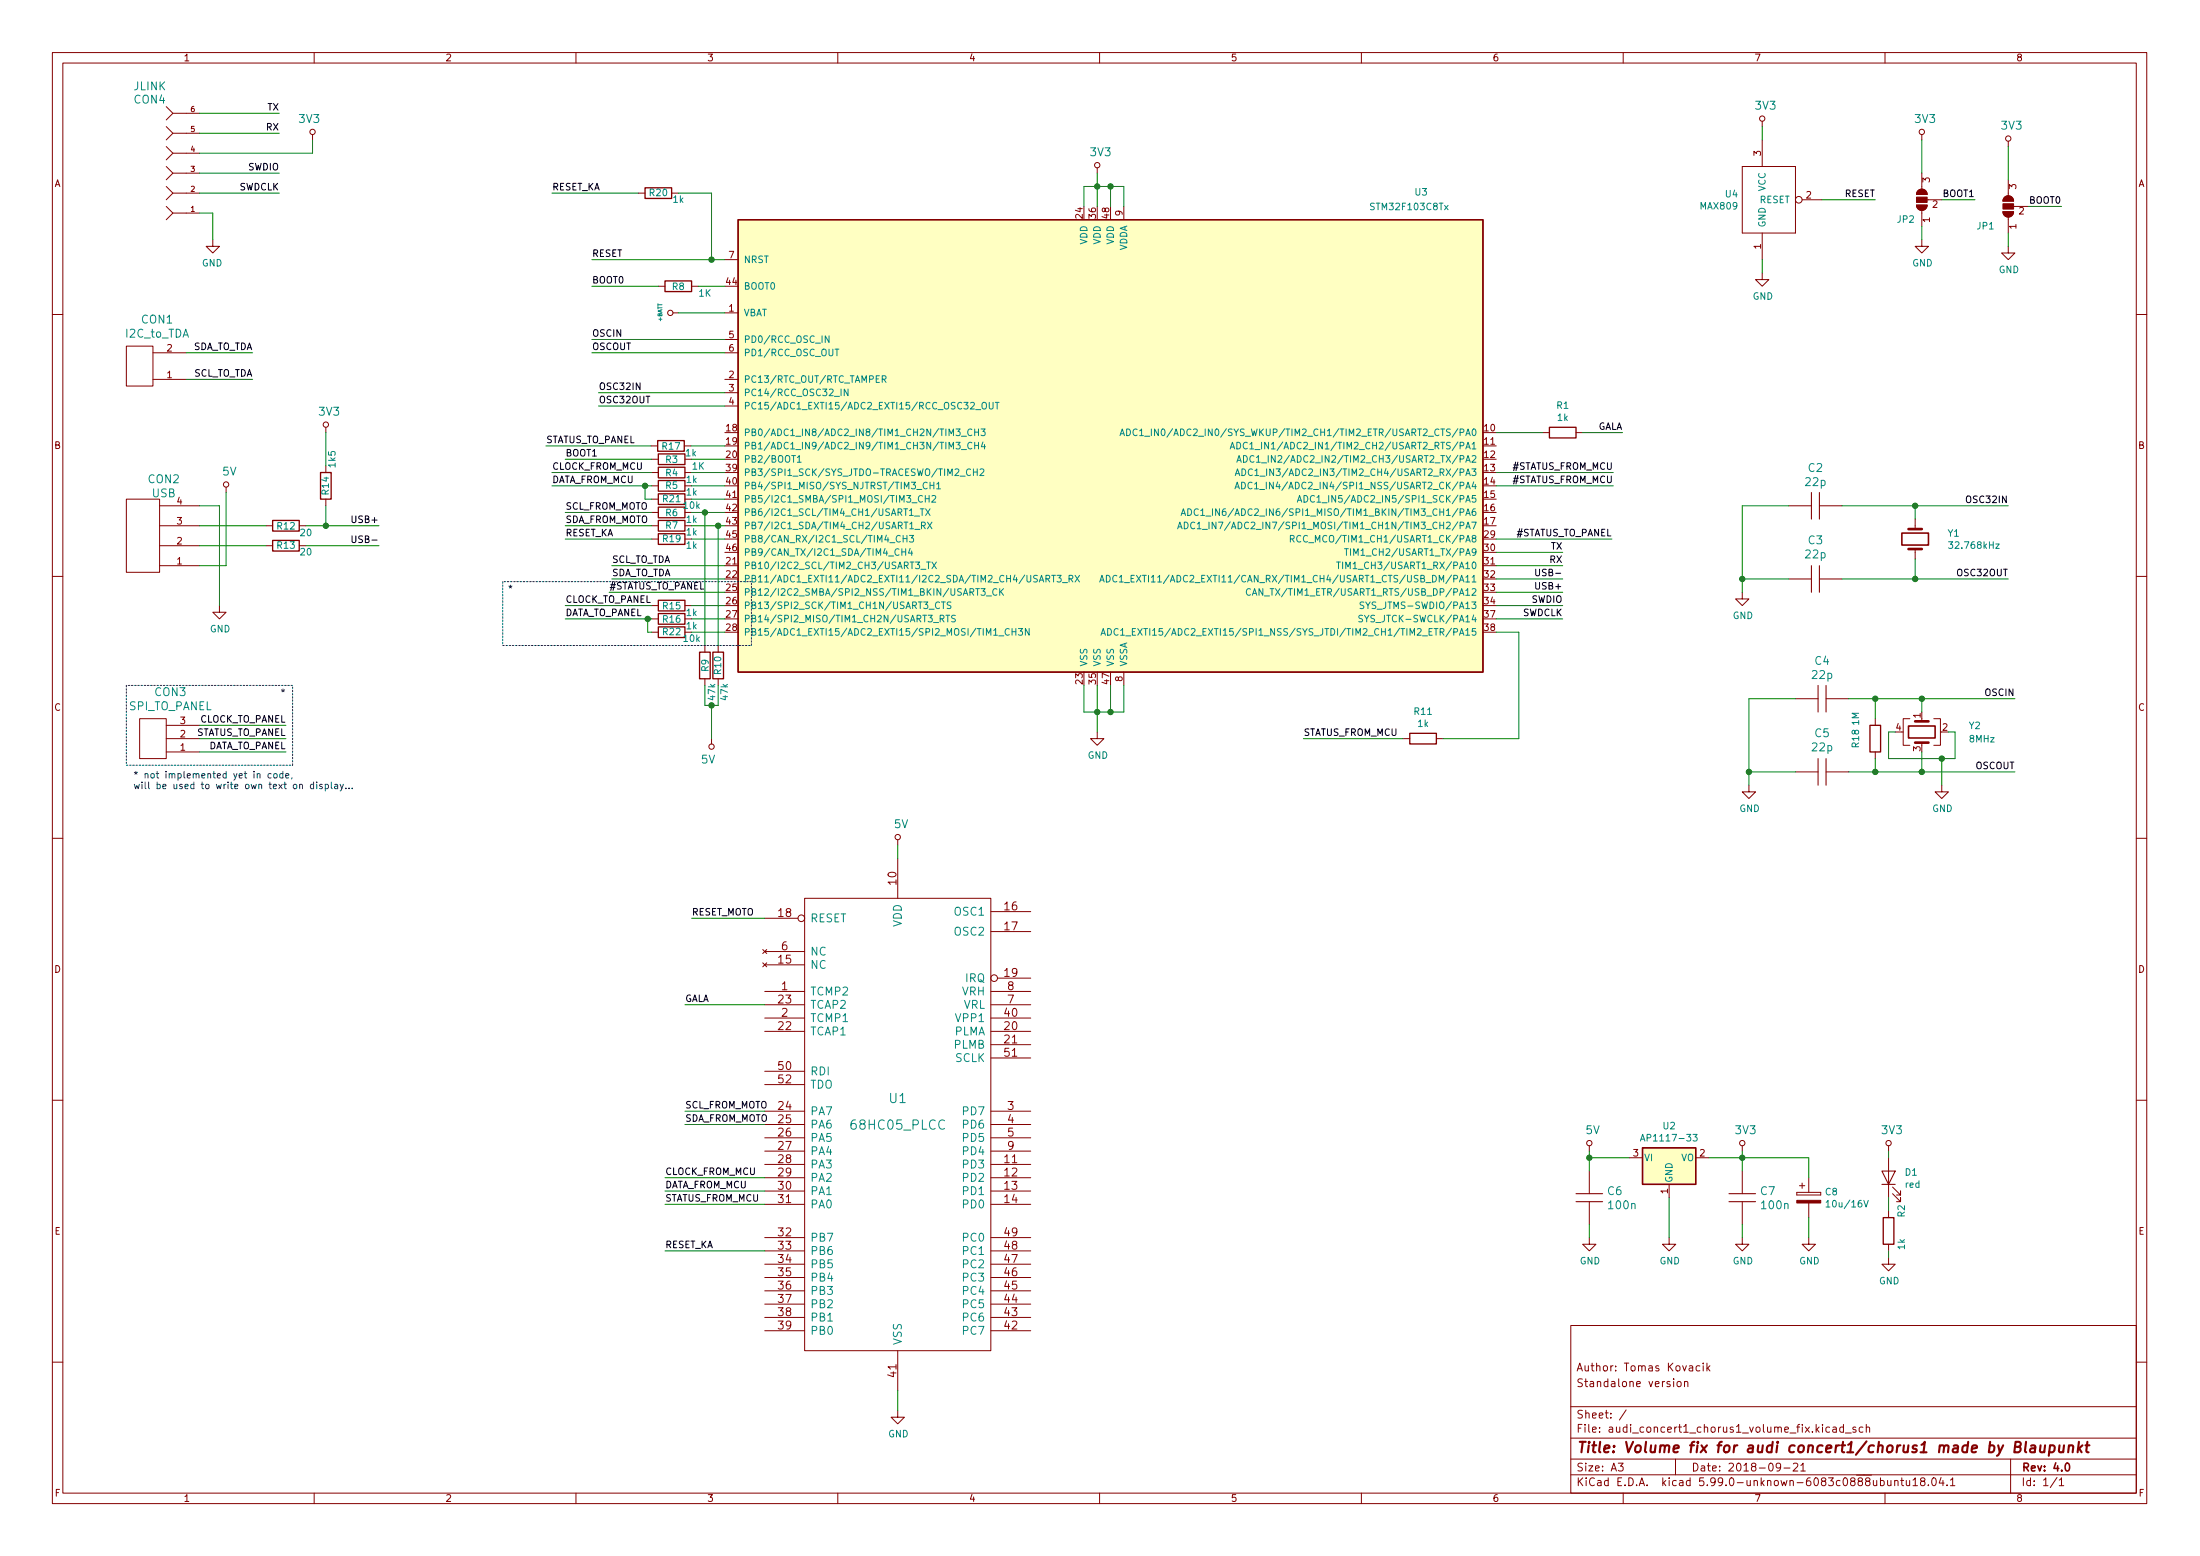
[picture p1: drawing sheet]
<svg xmlns="http://www.w3.org/2000/svg" width="420mm" height="297mm" viewBox="0 0 420 297" stroke-linecap="round" stroke-linejoin="round" font-family="sans-serif">
<g fill="none" stroke="#840000" stroke-width=".19">
<path d="M10 10h400v277h-400zM12 12h396v273h-396zM60 10v2M110 10v2M160 10v2M210 10v2M260 10v2M310 10v2M360 10v2M31.7 20.4l1.3 1.2-1.3 1.3M31.7 24.2l1.3 1.2-1.3 1.3M31.7 31.8l1.3 1.3-1.3 1.2"/>
<path d="M31.7 35.6l1.3 1.3-1.3 1.2M31.7 39.4l1.3 1.3-1.3 1.2M31.7 28l1.3 1.2M33 33.1h5.1M33 36.9h5.1M33 21.6h5.1M33 25.4h5.1M38.1 29.2h-5.1l-1.3 1.3M59.7 25.7v1M121.9 36.9h1.3M209.5 32v1.1M214.6 39.4v2.5"/>
<path d="M332.7 31.8v12.7zM332.7 31.8h10.2zM336.5 23.2v1M336.5 26.7v5.1M342.9 31.8v12.7zM344.2 38.1h3.8M366 39.2h2a1.02 1.02 0 0 1-1 1 1.02 1.02 0 0 1-1-1zM366.3 36.4a1.02 1.02 0 0 1 1.1-.2 1.02 1.02 0 0 1 .6 .9h-2zM367 25.7v1M367 33.1v3M368 38.1h2.8M382.8 37.7a1.02 1.02 0 0 1 1.1-.2 1.02 1.02 0 0 1 .7 .9h-2.1z"/>
<path d="M383.5 27v1M383.5 34.3v3.1M384.6 39.4h2.7M33 40.7h5.1M40.6 45.8v1.2h-1.2l1.2 1.3 1.3-1.3h-1.3M125.7 54.6h1.3M128.5 59.7h1M132.1 54.6h1.2M138.4 59.7h2.6M138.4 49.6h2.6M332.7 44.5h10.2zM336.5 52.1v1.3h1.3l-1.3 1.2-1.2-1.2h1.2"/>
<path d="M336.5 44.5v5.1M367 45.8v1.2h1.3l-1.3 1.3-1.2-1.3h1.2M367 40.2v3M382.5 40.4h2.1a1.02 1.02 0 0 1-1.1 1 1.02 1.02 0 0 1-1-1zM383.5 47v1.3h1.3l-1.3 1.3-1.2-1.3h1.2M383.5 41.4v3.1M10 60h2M24.1 66.1h5.1v7.6h-5.1zM29.2 72.4h6.4M29.2 67.3h6.4M138.4 72.4h2.6M138.4 75h2.6"/>
<path d="M138.4 77.5h2.6M138.4 64.8h2.6M138.4 67.3h2.6M408 60h2M24.1 95.3h6.4v14h-6.4zM30.5 96.6h7.6M43.2 93v1M62.2 81.6v1M62.2 88.9v1.3M62.2 95.3v1.3M124.3 85.1h1.3M124.5 97.8h1.2"/>
<path d="M124.5 92.7h1.2M124.5 90.2h1.2M124.5 87.7h1.2M124.5 95.3h1.2M130.7 85.1h1.3M130.8 97.8h1.3M130.8 90.2h1.3M138.4 95.3h2.6M283.2 85.1h2.5M294.6 82.6h1.3M301 82.6h1.3M341.6 96.6h4.3"/>
<path d="M347.5 96.6h4.3M365.8 99.1v1.9M10 110h2M30.5 104.2h7.6M30.5 100.4h7.6M30.5 108h7.6M41.9 115.6v1.3h1.3l-1.3 1.2-1.3-1.2h1.3M50.8 104.2h1.3M50.8 100.4h1.3M57.1 100.4h1.3M124.5 102.9h1.2M124.5 100.4h1.2"/>
<path d="M124.5 118.1h1.2M124.5 115.6h1.2M130.8 115.6h1.3M138.4 108h2.6M283.2 108h2.5M332.7 113.1v1.2h1.3l-1.3 1.3-1.2-1.3h1.2M341.6 110.5h4.3M347.5 110.5h4.3M365.8 104.8v1.9M408 110h2M26.7 137.2h5v7.6h-5zM31.7 138.5h6.4"/>
<path d="M124.5 120.7h1.2M134.6 123.2v1.3M134.6 129.6v1.2M137.2 123.2v1.3M137.2 129.6v1.2M209.5 139.7v1.3h1.3l-1.3 1.3-1.2-1.3h1.2M214.6 128.3v2.5M342.9 133.4h4.3M348.7 133.4h4.4M358.1 137.2v1.3M364.7 137.2h-1.2v5.1h1.2M367 137.2v.5"/>
<path d="M369.3 137.2h1.3v5.1h-1.3M31.7 141h6.4M31.7 143.5h6.4M135.9 141v1M268 141h1.2M274.3 141h1.3M334 149.9v1.3h1.3l-1.3 1.2-1.3-1.2h1.3M342.9 147.4h4.3M348.7 147.4h4.4M358.1 143.5v1.3M367 141.8v.5M370.8 149.9v1.3h1.3l-1.3 1.2-1.2-1.2h1.2"/>
<path d="M10 160h2M146 175.3h6.4M153.7 171.5h35.5v86.3h-35.5zM171.4 160.3v1M171.4 163.9v7.6M189.2 174h7.6M189.2 177.8h7.6M408 160h2M145.7 183.8l.7 .8M145.7 181.3l.7 .7M146 189.3h7.7M146 184.2h7.7"/>
<path d="M146 194.3h7.7M146 196.9h7.7M146 191.8h7.7M146 181.6h7.7M146.4 183.8l-.7 .8M146.4 181.3l-.7 .7M189.2 189.3h7.6M189.2 194.3h7.6M189.2 196.9h7.6M189.2 199.4h7.6M189.2 191.8h7.6M190.5 186.7h6.3"/>
<path d="M10 210h2M146 212.1h7.7M146 214.7h7.7M146 217.2h7.7M146 219.7h7.7M146 204.5h7.7M146 207h7.7M189.2 212.1h7.6M189.2 214.7h7.6M189.2 217.2h7.6M189.2 219.7h7.6M189.2 202h7.6"/>
<path d="M303.5 218.7v1M332.7 218.7v1M360.7 218.7v1M408 210h2M146 222.3h7.7M146 224.8h7.7M146 227.4h7.7M146 229.9h7.7M146 236.3h7.7M146 238.8h7.7M189.2 222.3h7.6M189.2 224.8h7.6"/>
<path d="M189.2 227.4h7.6M189.2 229.9h7.6M189.2 236.3h7.6M189.2 238.8h7.6M303.5 236.3v1.2h1.3l-1.3 1.3-1.2-1.3h1.2M303.5 223.6v4.3M303.5 229.4v4.3M311.1 221h2.6M318.8 236.3v1.2h1.2l-1.2 1.3-1.3-1.3h1.3M318.8 226.1v2.5M323.8 221h2.6M332.7 236.3v1.2h1.3l-1.3 1.3-1.2-1.3h1.2"/>
<path d="M332.7 223.6v4.3M332.7 229.4v4.3M343.2 227.6v.5zM343.2 228.1h4.5zM343.2 227.6h4.5zM343.7 226.4h1M344.2 225.8v1.1M345.4 236.3v1.2h1.3l-1.3 1.3-1.2-1.3h1.2M345.4 224.8v2.8M345.4 229.7v2.7M347.7 227.6v.5zM360.7 221v7.6"/>
<path d="M360.7 231.2v1.2M360.7 237.5v1.3M361.4 227.9l1.6 1.5v-.8v.8h-.8M361.4 226.6l1.6 1.5v-.7v.7h-.8M146 241.3h7.7M146 243.9h7.7M146 246.4h7.7M146 249h7.7M146 251.5h7.7M146 254h7.7M171.4 257.8v7.7M189.2 241.3h7.6"/>
<path d="M189.2 243.9h7.6M189.2 246.4h7.6M189.2 249h7.6M189.2 251.5h7.6M189.2 254h7.6M300 253h108v32h-108zM360.7 240.1v1.2h1.2l-1.2 1.3-1.3-1.3h1.3M10 260h2M171.4 269.3v1.2h1.3l-1.3 1.3-1.2-1.3h1.2M300 278.5h108M300 274.5h108M300 268.5h108"/>
<path d="M309.1 279.3h.9l-.5 .6 .4 .1v.7l-.2 .1-.6-.1M310.6 269.1l-1.3 2M319.6 263.2v.2M319.6 263.7v1M320 278.5v3M320.4 263.8l.4-.1 .3 .3v.4l-.3 .3-.4-.1-.1-.2zM321.7 263.9l.2-.2 .4 .1 .1 .9M321.7 263.7v1M324.6 260.8l-.4-.1-.3 .3 .2 .6h.5M325.3 260.2v.2M325.3 260.7v1M326 260.2v1.5"/>
<path d="M326.1 261.1l.5 .6M326.6 260.7l-.6 .6M340.1 280l-.3 .2h-.3l-.3-.2 .2-.6 .4-.1 .2 .2a.99 .99 0 0 1-.4 1.3h-.2M342.5 279.5l.6-.2 .2 .2v.2l-.9 1.1h.9M343.9 279.7l.5-.4v1.5M349.4 272.5l-.4-.1-.3 .3 .2 .6h.5M350.1 272.5h.5l.1 .9M350.7 272.8h-.5a.29 .29 0 0 0-.2 .3 .29 .29 0 0 0 .2 .3l.5-.1M352.1 272.5l-.5-.1-.2 .3 .1 .6h.6M352.1 271.9v1.5M352.4 273.6h1.2M354.4 272.5l-.3-.1-.3 .2 .1 .2 .5 .2v.3h-.6"/>
<path d="M355.8 272.5l-.4-.1-.3 .3 .1 .6h.6M356.4 272.6l.2-.2 .4 .1 .1 .9M356.4 271.9v1.5M384 278.5v6.5M408 260h2M60 285v2M110 285v2M160 285v2M210 285v2M260 285v2M300 281.5h108M310 285v2"/>
<path d="M340.7 280.2h1.2M343.9 280.8h.9M359.1 282.7l.5-.1 .3 .3-.2 .6h-.6M360 285v2M360.5 282.6l.1 .9 .3 .1 .2-.1M361.1 282.6v1M361.9 282.8l.2-.2 .3 .1 .1 .9M361.9 282.6v1M363 282.6h.6M363.2 282.1v1.3l.4 .2M364.1 282.6v.9l.4 .1 .2-.1M364.7 282.6v1"/>
<path d="M365.4 282.5l.4-.4v1.5M365.4 283.6h.8M367.1 282.8l-.3-.3v-.2l.3-.2 .4 .1 .1 .2v.2l-.7 .2-.1 .2v.5l.3 .1h.3l.2-.3v-.4l-.2-.1M368.3 283.5v.1M369.1 282.2l.2-.1a.8 .8 0 0 1 .5 .8 .8 .8 0 0 1-.5 .7 1 1 0 0 1-.2-1.4zM370.7 282l-.4 1.1h1M371.1 282.6v1M371.9 283.5v.1M372.5 282.5l.4-.4v1.5M372.5 283.6h.8M392.9 282l-1.3 2M393.3 282.5l.4-.4v1.5"/>
<path d="M393.3 283.6h.8"/>
<circle cx="59.7" cy="25.2" r=".51"/>
<circle cx="209.5" cy="31.5" r=".51"/>
<circle cx="336.5" cy="22.6" r=".51"/>
<circle cx="343.5" cy="38.1" r=".63"/>
<circle cx="367" cy="25.2" r=".51"/>
<circle cx="383.5" cy="26.5" r=".51"/>
<circle cx="128" cy="59.7" r=".51"/>
<circle cx="43.2" cy="92.5" r=".51"/>
<circle cx="62.2" cy="81.1" r=".51"/>
<circle cx="135.9" cy="142.5" r=".51"/>
<circle cx="171.5" cy="159.8" r=".51"/>
<circle cx="153" cy="175.3" r=".63"/>
<circle cx="189.9" cy="186.7" r=".63"/>
<circle cx="303.5" cy="218.2" r=".51"/>
<circle cx="332.7" cy="218.2" r=".51"/>
<circle cx="360.7" cy="218.2" r=".51"/>
</g>
<path d="M363.2 101.8h5.1v2.2h-5.1zM364.5 138.6h5.1v2.3h-5.1zM394.6 279.4l.2-.1a.8 .8 0 0 1 .5 .8 .8 .8 0 0 1-.5 .7 1 1 0 0 1-.2-1.4z" fill="none" stroke="#840000" stroke-width=".3"/>
<g fill="none" stroke="#840000" stroke-width=".4">
<path d="M384.8 276.2l.9-.1a.46 .46 0 0 0 .2-.5 .46 .46 0 0 0-.3-.4h-.7l-.2 2h.8a.53 .53 0 0 0 .4-.5 .53 .53 0 0 0-.4-.5M386.9 275.2l-.2 1.8 .3 .2M387.9 276h.8l-.1 1.2M388.7 276.4l-.7 .1a.4 .4 0 0 0-.3 .3 .4 .4 0 0 0 .2 .4l.7-.1M389.7 275.9v1.2a.57 .57 0 0 0 .7 0M390.6 275.9l-.2 1.3M391.5 276h.8l.1 .3v.6a.66 .66 0 0 1-1 .2M391.5 275.9l-.2 2M393.3 275.9v1.2a.57 .57 0 0 0 .7 0M394.2 275.9l-.2 1.3M395.1 276.1a.49 .49 0 0 1 .9 .1l-.2 1M395.1 275.9l-.1 1.3"/>
<path d="M397 275.2l-.2 2M397.1 276.5l.4 .7M397.7 275.9l-.8 .8M398.3 275.9h.7M398.7 275.2l-.3 1.8 .1 .1 .4 .1"/>
</g>
<g fill="none" stroke="#840000" stroke-width=".2">
<path d="M345.9 94v5.1M347.5 94v5.1M345.9 108v5.1M347.5 108v5.1M347.2 130.8v5.1M348.7 130.8v5.1M347.2 144.8v5.1M348.7 144.8v5.1M301 229.4h5.1M301 227.9h5.1M330.2 229.4h5.1M330.2 227.9h5.1"/>
<path d="M359.4 223.6h2.5l-1.2 2.5zM359.4 226.1h2.5"/>
</g>
<g fill="#840000" stroke="#840000" stroke-width=".19">
<path d="M343.2 229.1h4.5v.6h-4.5z"/>
<path d="M382.5 40.4h2.1a1.02 1.02 0 0 1-1.1 1 1.02 1.02 0 0 1-1-1z"/>
<path d="M382.8 37.7a1.02 1.02 0 0 1 1.1-.2 1.02 1.02 0 0 1 .7 .9h-2.1z"/>
<path d="M382.5 38.9h2.1v1h-2.1z"/>
<path d="M366 39.2h2a1.02 1.02 0 0 1-1 1 1.02 1.02 0 0 1-1-1z"/>
<path d="M366.3 36.4a1.02 1.02 0 0 1 1.1-.2 1.02 1.02 0 0 1 .6 .9h-2z"/>
<path d="M366 37.6h2v1h-2z"/>
</g>
<g fill="none" stroke="#008484" stroke-width=".19">
<path d="M158.3 64.1v1.3l-.7-1.3v1.3M159.5 66.7h.7M162 74.3v1.2l-.8-1.2v1.2M168.5 72.4l.6-.1 .1-.1v-.3l-.7-.2v1.3M168.8 72.4l.4 .6M186.3 78.2h1M187.6 77l.2-.2a.43 .43 0 0 1 .6 .4v.5a.42 .42 0 0 1-.4 .4 .42 .42 0 0 1-.5-.4zM188.9 76.8v1l.3 .3 .3-.1 .2-.2v-1M190.1 76.8h.7M190.4 76.8v1.3M152.3 87.3l.3-.3v1.2M152.3 88.2h.7"/>
<path d="M173.7 98.4h.7M174.2 96h.9M174.7 98.5h.9M175.7 97.1h.8M176.1 97.1v1.3M176.2 94.7a.6 .6 0 0 0-.9 .4 .6 .6 0 0 0 .6 .8l.3-.2M176.7 94.6v1.3M176.7 95.2h.7M176.8 97.1l.8 1.3M177.1 92.2a.6 .6 0 0 0-.9 .4 .6 .6 0 0 0 .6 .7l.3-.1M177.1 99.7l.9 1.2M177.4 94.6v1.3"/>
<path d="M177.6 92.1v1.2M177.6 92.7h.7M177.6 97.1l-.8 1.3M178 94.7l.5-.1 .2 .4-.8 .9h.8M178 99.7l-.9 1.2M178.3 92.1v1.2M178.9 92.4l.4-.3v1.2M178.9 93.3h.7M182.6 81.9h.8l-.5 .5 .4 .1v.5l-.2 .2-.5-.2M182.6 84.4h.8l-.5 .5 .4 .1v.6l-.2 .1-.5-.1M183.4 90.9h.9M183.6 83.3h1"/>
<path d="M183.6 85.8h1M185.4 89.6a.6 .6 0 0 0-.9 .5 .6 .6 0 0 0 .6 .7l.3-.1M185.6 82a.6 .6 0 0 0-.8 .4 .6 .6 0 0 0 .6 .8l.2-.2M185.6 84.6a.6 .6 0 0 0-.8 .4 .6 .6 0 0 0 .6 .7l.2-.1M185.9 89.5v1.3M185.9 90.1h.7M186.1 81.9v1.3M186.1 84.4v1.3M186.1 82.5h.8M186.1 85h.8M186.6 89.5v1.3M186.9 81.9v1.3"/>
<path d="M186.9 84.4v1.3M187.2 89.6l.5-.1 .2 .4-.8 .9h.8M187.4 81.9h.7l-.4 .5 .4 .1v.5l-.2 .2-.5-.2M187.7 84.4l-.3 .9h.8M188 84.9v.8M213.9 83.2l.4-1.3 .4 1.3M214 82.8h.6M215.2 81.9a.64 .64 0 0 1 .7 .6 .64 .64 0 0 1-.7 .7zM217.2 82a.6 .6 0 0 0-.9 .4 .6 .6 0 0 0 .6 .8l.3-.2M217.7 82.3l.3-.4v1.3M217.7 83.2h.7M218.6 83.3h1"/>
<path d="M225.6 98.4l.4-1.3 .4 1.3M225.7 98h.6M226.2 99.7a.64 .64 0 0 1 .7 .6 .64 .64 0 0 1-.7 .6zM226.8 97.1a.64 .64 0 0 1 .8 .7 .64 .64 0 0 1-.8 .6zM228.2 99.8a.6 .6 0 0 0-.9 .4 .6 .6 0 0 0 .6 .7l.3-.1M228.8 97.3a.6 .6 0 0 0-.8 .4 .6 .6 0 0 0 .6 .7l.2-.1M229.3 97.5l.4-.4v1.3M229.3 98.4h.7M230.3 98.5h1M234.9 85.7l.5-1.3 .4 1.3M235.1 85.3h.6M235.9 93.3l.4-1.2 .4 1.2"/>
<path d="M235.9 90.8l.4-1.3 .5 1.3M236 93h.6M236 90.4h.6M236.2 84.4a.64 .64 0 0 1 .7 .7 .64 .64 0 0 1-.7 .6zM236.2 88.2l.4-1.2 .5 1.2M236.3 87.9h.6M237.1 92.1a.64 .64 0 0 1 .8 .6 .64 .64 0 0 1-.8 .6zM237.2 89.5a.64 .64 0 0 1 .7 .6 .64 .64 0 0 1-.7 .7zM237.5 87a.64 .64 0 0 1 .7 .6 .64 .64 0 0 1-.7 .6zM238.2 84.6a.6 .6 0 0 0-.8 .4 .6 .6 0 0 0 .6 .7l.2-.1M238.7 84.8l.4-.4v1.3M238.7 85.7h.7"/>
<path d="M239.1 92.2a.6 .6 0 0 0-.8 .4 .6 .6 0 0 0 .6 .7l.2-.1M239.2 89.6a.6 .6 0 0 0-.9 .5 .6 .6 0 0 0 .6 .7l.3-.1M239.5 87.1a.6 .6 0 0 0-.9 .4 .6 .6 0 0 0 .6 .7l.3-.1M239.6 92.4l.4-.3v1.2M239.6 93.3h.7M239.7 89.9l.3-.4v1.3M239.7 90.8h.7M240 87.3l.3-.3v1.2M240 88.2h.7M247.8 95.9l.4-1.3 .4 1.3M247.9 95.5h.6M249 94.6a.64 .64 0 0 1 .8 .6 .64 .64 0 0 1-.8 .7z"/>
<path d="M251 94.7a.6 .6 0 0 0-.8 .4 .6 .6 0 0 0 .6 .8l.2-.2M171.7 104.9a.6 .6 0 0 0-.8 .4 .6 .6 0 0 0 .6 .7l.2-.1M171.9 102.3a.6 .6 0 0 0-.8 .5 .6 .6 0 0 0 .6 .7l.2-.1M172.2 104.8v1.2M172.2 105.4h.8M172.5 102.2v1.3M172.5 102.8h.7M173 104.8v1.2M173.2 102.2v1.3M173.7 102.2h.8l-.4 .5 .3 .1v.6l-.2 .1-.5-.1M173.8 104.7l-.3 .9h.8M174.1 105.2v.8"/>
<path d="M174.7 101.1h1M174.8 107.3h.8l-.4 .5 .4 .1v.5l-.2 .2-.6-.2M175.9 108.7h.9M176 100.3h.6l.1-.2v-.3l-.7-.1v1.2M176.3 100.3l.4 .6M177 107.3h.7M177.3 107.3v1.3M177.4 116.3h1M178 107.3l.8 1.3M178.3 118.8h1M178.8 107.3l-.8 1.3M179.4 115a.6 .6 0 0 0-.8 .5 .6 .6 0 0 0 .6 .7l.2-.1"/>
<path d="M179.6 118.1h.6l.1-.2-.1-.3-.6-.1v1.2M179.8 114.9h.7M179.9 118.1l.4 .6M180.2 114.9v1.3M180.6 117.5h.8M181 117.5v1.2M181.6 115l-.5-.1-.2 .1v.4l.6 .2 .1 .3-.2 .3-.5-.1M182.5 117.5h-.5l-.3 .2 .2 .3 .5 .2v.4l-.2 .1h-.5M186.3 112.4h.8M186.7 112.4v1.2M187.4 112.4h.7l-.4 .5 .4 .1v.5l-.2 .1-.5-.1M188.4 113.8h1"/>
<path d="M190.4 112.5a.6 .6 0 0 0-.9 .4 .6 .6 0 0 0 .6 .7l.3-.1M190.9 112.4v1.2M191.1 112.9l.6 .7M191.7 112.4l-.8 .7M193.3 120v1.3M194 120v1.3M194.5 120h.8l-.4 .5 .3 .1v.5l-.2 .2-.5-.2M196.6 120v1.3l-.8-1.3v1.3M199.8 110.5l.6-.1 .1-.1-.1-.3-.6-.2v1.3M200.1 110.5l.4 .6M200.8 109.8h.8M201.2 109.8v1.3"/>
<path d="M201.9 109.8h.8l-.5 .5 .4 .1v.6l-.2 .1-.5-.1M202.9 111.2h1M204.2 110.5l.6-.1 .1-.1-.1-.3-.6-.2v1.3M204.5 110.5l.4 .6M205.3 109.8l.9 1.3M206.2 109.8l-.9 1.3M210 111.1l.5-1.3 .4 1.3M210.2 110.7h.6M211.3 109.8a.64 .64 0 0 1 .7 .7 .64 .64 0 0 1-.7 .6zM211.5 120a.64 .64 0 0 1 .8 .6 .64 .64 0 0 1-.8 .7zM213.3 110a.6 .6 0 0 0-.8 .4 .6 .6 0 0 0 .6 .7l.2-.1M213.8 110.2l.3-.4v1.3"/>
<path d="M213.8 111.1h.7M214.7 111.2h1M216.9 120h-.6v1.3h.6M224.9 100.9l.4-1.2 .5 1.2M225 100.6h.6M228.7 100l.3-.3v1.2M228.7 100.9h.7M229.6 101.1h1M238.8 112.5a.6 .6 0 0 0-.8 .4 .6 .6 0 0 0 .6 .7l.2-.1M239.2 113.6l.4-1.2 .4 1.2M239.3 113.3h.6M241.2 112.4v1.2l-.8-1.2v1.2"/>
<path d="M246.4 102.9l.6-.1 .2-.2-.1-.3-.7-.1v1.3M246.7 102.9l.5 .6M248.4 102.3a.6 .6 0 0 0-.8 .5 .6 .6 0 0 0 .6 .7l.2-.1M255.3 107.3h.7M255.6 107.3v1.3M256.4 107.3v1.3M256.8 104.8h.7M257 108.6v-1.3l.4 .9 .5-.9v1.3M257.1 104.8v1.2M257.9 104.8v1.2M260.2 117.5h-.5l-.1 .1v.3l.5 .3 .1 .3-.2 .2h-.5M260.5 115l-.5-.1-.2 .1v.4l.5 .2 .2 .3-.3 .3-.5-.1"/>
<path d="M260.8 114.9l.5 .7 .4-.7M372.1 103.4h.8l-.4 .5 .4 .1v.6l-.2 .1-.6-.1M381.2 103.8h.6l-.6 .9h.6M190.7 121.4h1M192.7 120.1a.6 .6 0 0 0-.8 .4 .6 .6 0 0 0 .6 .8l.2-.2M193.3 120.6h.7M210.3 121.3l.4-1.3 .4 1.3M210.4 120.9h.6M213.5 120.1a.6 .6 0 0 0-.8 .4 .6 .6 0 0 0 .6 .8l.2-.2M214 120.4l.4-.4v1.3M214 121.3h.7M215 121.4h1"/>
<path d="M216.3 120.6h.4M313.3 217.8l.4-1.2 .4 1.2M313.4 217.5h.6M323.3 216.6h.8l-.4 .4 .4 .2v.5l-.2 .1-.6-.1M348.8 229.5l.3-.3v1.2M348.8 230.4h.7M356 229.2l.4 1.2 .4-1.2"/>
</g>
<g fill="none" stroke="#840000" stroke-width=".25">
<path d="M123.2 35.9h5.1v2h-5.1zM127 53.6h5.1v2.1h-5.1zM141 41.9h142.2v86.4h-142.2zM52.1 99.4h5v2h-5zM61.2 90.2h2v5.1h-2zM125.6 84.1h5.1v2h-5.1zM125.7 96.8h5.1v2h-5.1zM125.7 91.7h5.1v2.1h-5.1zM125.7 89.2h5.1v2h-5.1zM125.7 86.7h5.1v2h-5.1zM125.7 94.3h5.1v2h-5.1zM125.7 99.4h5.1v2h-5.1z"/>
<path d="M295.9 81.6h5.1v2h-5.1zM52.1 103.2h5v2h-5zM125.7 101.9h5.1v2h-5.1zM125.7 117.1h5.1v2.1h-5.1zM125.7 114.6h5.1v2h-5.1zM125.7 119.7h5.1v2h-5.1zM133.6 124.5h2v5.1h-2zM136.1 124.5h2.1v5.1h-2.1zM269.2 140h5.1v2h-5.1zM357.1 138.5h2.1v5h-2.1zM313.7 219.1h10.1v7h-10.1zM359.7 232.4h2v5.1h-2z"/>
</g>
<g fill="#ffffc2" stroke="#ffffc2" stroke-width=".19">
<path d="M313.7 219.1h10.1v7h-10.1z"/>
<path d="M141 41.9h142.2v86.4h-142.2z"/>
</g>
<path d="M364.5 101h2.5M364.5 104.8h2.5M365.8 137.7h2.5M365.8 141.8h2.5" fill="none" stroke="#840000" stroke-width=".51"/>
<path d="M67.2 102.3v1l.3 .3h.2l.3-.3v-1M293.3 108.7v1l.2 .2h.3l.2-.2v-1" fill="none" stroke="#000" stroke-width=".19"/>
<g fill="none" stroke="#0000c2" stroke-width=".19">
<path d="M49.1 147.8l.2-.1h.3l.1 .8M51.8 147.7h-.4l-.2 .2 .1 .6h.5M52.3 147.8l.2-.1 .4 .1v.5l-.1 .2h-.3l-.2-.1zM54 147.7h-.3l-.3 .2 .1 .6h.5M54 147.3v1.2M54.6 148.1l.6-.1-.1-.3h-.4l-.1 .2v.6h.5M55.8 148.5l-.1 .2M59.9 149.8l-.4-.1-.2 .3 .1 .5h.5M59.9 149.3v1.3M60.5 149.3v.1M60.5 149.7v.9M61.5 149.8l-.3-.1-.2 .2 .1 .2 .4 .1v.3h-.5"/>
<path d="M62.1 149.8l.4-.1 .2 .3-.1 .5h-.5M62.1 149.7v1.3M63.3 149.3v1.1l.2 .2M63.9 149.8h.5l.1 .8M64.5 150l-.4 .1-.2 .2 .2 .3 .4-.1M65 149.7l.3 .9M65.6 149.7l-.5 1.2-.1 .1M66.1 150.4v.2M66.7 150.4v.2M67.3 150.4v.2"/>
</g>
<path d="M96 111v12.2M143.5 111h-47.5M24.1 130.8v15.3M55.9 130.8h-31.8M96 123.2h47.5M143.5 123.2v-12.2M24.1 146.1h31.8M55.9 146.1v-15.3" fill="none" stroke="#0000c2" stroke-width=".19" stroke-dasharray=".3 .3"/>
<g fill="none" stroke="#008400" stroke-width=".19">
<path d="M38.1 36.9h15.2M38.1 33.1h15.2M38.1 25.4h15.2M38.1 21.6h15.2M59.7 26.7v2.5h-21.6M105.4 36.9h16.5M129.5 36.9h6.4v12.7M207 39.4v-3.8h7.6v3.8M209.5 33.1v6.3M212.1 35.6v3.8M336.5 24.2v2.5M348 38.1h10.1"/>
<path d="M367 26.7v6.4M370.8 38.1h6.4M383.5 28v6.3M387.3 39.4h6.4M38.1 40.7h2.5v5.1M113 54.6h12.7M113 49.6h25.4M129.5 59.7h8.9M133.3 54.6h5.1M336.5 49.6v2.5M367 43.2v2.6M383.5 44.5v2.5"/>
<path d="M35.6 67.3h12.7M35.6 72.4h12.7M113 64.8h25.4M113 67.3h25.4M114.3 77.5h24.1M114.3 75h24.1M38.1 96.6h3.8v19M43.2 94v14h-5.1M62.2 82.6v6.3M62.2 96.6v3.8M104.3 85.1h20M105.4 92.7h19.1"/>
<path d="M105.4 90.2h19.1M107.9 97.8h16.6M107.9 87.7h16.6M123.2 92.7v2.6h1.3M132 85.1h6.4M132.1 97.8h6.3M132.1 92.7h6.3M132.1 95.3h6.3M132.1 87.7h6.3M132.1 90.2h6.3M134.6 97.8v25.4M285.7 92.7h22.4"/>
<path d="M285.7 90.2h22.4M285.7 82.6h8.9M302.3 82.6h7.6M341.6 96.6h-8.9v16.5M351.8 96.6h31.7M365.8 96.6v2.5M38.1 100.4h12.7M38.1 104.2h12.7M58.4 100.4h14M58.4 104.2h14M107.9 102.9h16.6M107.9 100.4h16.6"/>
<path d="M107.9 118.1h16.6M107.9 115.6h16.6M116.3 113.1h22.1M116.8 110.5h21.6M116.8 108h21.6M123.7 118.1v2.6h.8M132.1 102.9h6.3M132.1 100.4h6.3M132.1 118.1h6.3M132.1 115.6h6.3M137.2 100.4v22.8M285.7 110.5h12.7"/>
<path d="M285.7 102.9h22.1M285.7 118.1h12.7M285.7 113.1h12.7M285.7 108h12.7M285.7 115.6h12.7M285.7 105.4h12.7M332.7 110.5h8.9M351.8 110.5h31.7M365.8 106.7v3.8M38.1 138.5h16.5M132.1 120.7h6.3M134.6 130.8v3.9h2.6v-3.9"/>
<path d="M135.9 134.7v6.3M207 130.8v5.1h7.6v-5.1M209.5 130.8v8.9M212.1 130.8v5.1M285.7 120.7h4.4v20.3h-14.5M342.9 133.4h-8.9v16.5M353.1 133.4h31.7M358.1 133.4v3.8M361.9 139.7h-1.2v5.1h12.7v-5.1h-1.3M367 133.4v2.5M38.1 141h16.5M38.1 143.5h16.5"/>
<path d="M248.9 141h19.1M334 147.4h8.9M353.1 147.4h31.7M358.1 144.8v2.6M367 143.5v3.9M370.8 144.8v5.1M132.1 175.3h13.9M171.4 161.3v2.6M130.8 191.8h15.2M130.8 212.1h15.2M130.8 214.7h15.2M303.5 219.7v3.9"/>
<path d="M332.7 219.7v3.9M360.7 219.7v1.3M127 227.4h19M127 229.9h19M127 238.8h19M127 224.8h19M303.5 233.7v2.6M303.5 221h7.6M318.8 228.6v7.7M326.4 221h19v3.8M332.7 233.7v2.6M345.4 232.4v3.9"/>
<path d="M360.7 228.6v2.6M360.7 238.8v1.3M171.4 265.5v3.8"/>
</g>
<g fill="#008400" stroke="#008400" stroke-width=".19">
<circle cx="212.1" cy="135.9" r=".51"/>
<circle cx="367" cy="133.4" r=".51"/>
<circle cx="358.1" cy="133.4" r=".51"/>
<circle cx="332.7" cy="221" r=".51"/>
<circle cx="334" cy="147.4" r=".51"/>
<circle cx="303.5" cy="221" r=".51"/>
<circle cx="358.1" cy="147.4" r=".51"/>
<circle cx="367" cy="147.4" r=".51"/>
<circle cx="370.8" cy="144.8" r=".51"/>
<circle cx="365.8" cy="110.5" r=".51"/>
<circle cx="332.7" cy="110.5" r=".51"/>
<circle cx="365.8" cy="96.6" r=".51"/>
<circle cx="123.2" cy="92.7" r=".51"/>
<circle cx="123.7" cy="118.1" r=".51"/>
<circle cx="134.6" cy="97.8" r=".51"/>
<circle cx="137.2" cy="100.4" r=".51"/>
<circle cx="135.9" cy="134.7" r=".51"/>
<circle cx="209.6" cy="135.9" r=".51"/>
<circle cx="135.9" cy="49.6" r=".51"/>
<circle cx="209.5" cy="35.6" r=".51"/>
<circle cx="212.1" cy="35.6" r=".51"/>
<circle cx="62.2" cy="100.4" r=".51"/>
</g>
<text font-size="2.8" fill="#840000" x="301" y="277.3">Title: Volume fix for audi concert1/chorus1 made by Blaupunkt</text>
<g font-size="2.5" fill="#008484">
<text x="162.8" y="215.7">68HC05_PLCC</text>
<text x="169.9" y="210.6">U1</text>
</g>
<g font-size="2.1" fill="#008484">
<text x="25.5" y="17.2">JLINK</text>
<text x="25.6" y="19.8">CON4</text>
<text x="57.2" y="23.5">3V3</text>
<text x="335.3" y="20.9">3V3</text>
<text x="365.8" y="23.5">3V3</text>
<text x="208.3" y="29.8">3V3</text>
<text x="382.3" y="24.7">3V3</text>
<text x="24" y="64.4">I2C_to_TDA</text>
<text x="27" y="61.8">CON1</text>
<text x="61" y="79.3">3V3</text>
<text x="28.3" y="92.2">CON2</text>
<text x="29" y="94.9">USB</text>
<text x="42.5" y="90.8">5V</text>
<text x="344.9" y="92.8">22p</text>
<text x="345.4" y="90.1">C2</text>
<text x="344.9" y="106.6">22p</text>
<text x="345.4" y="103.9">C3</text>
<text x="346.2" y="129.6">22p</text>
<text x="346.6" y="126.9">C4</text>
<text x="24.6" y="135.6">SPI_TO_PANEL</text>
<text x="29.6" y="132.9">CON3</text>
<text x="346.2" y="143.4">22p</text>
<text x="346.6" y="140.7">C5</text>
<text x="133.9" y="145.8">5V</text>
<text x="170.8" y="158.1">5V</text>
<text x="154.7" y="176.1">RESET</text>
<text x="172.2" y="177" transform="rotate(-90 172.2 177)">VDD</text>
<text x="182.4" y="174.8">OSC1</text>
<text x="182.4" y="178.6">OSC2</text>
<text x="154.7" y="184.9">NC</text>
<text x="154.7" y="182.4">NC</text>
<text x="154.7" y="190">TCMP2</text>
<text x="183.7" y="190">VRH</text>
<text x="184.4" y="187.5">IRQ</text>
<text x="154.7" y="195.1">TCMP1</text>
<text x="154.7" y="197.6">TCAP1</text>
<text x="154.7" y="192.6">TCAP2</text>
<text x="182.2" y="197.6">PLMA</text>
<text x="182.8" y="195.1">VPP1</text>
<text x="184" y="192.6">VRL</text>
<text x="182.2" y="200.2">PLMB</text>
<text x="182.4" y="202.7">SCLK</text>
<text x="154.7" y="205.3">RDI</text>
<text x="154.7" y="207.8">TDO</text>
<text x="154.7" y="212.9">PA7</text>
<text x="154.7" y="215.4">PA6</text>
<text x="184.1" y="212.9">PD7</text>
<text x="184.1" y="215.4">PD6</text>
<text x="154.7" y="218">PA5</text>
<text x="154.7" y="220.5">PA4</text>
<text x="184.1" y="218">PD5</text>
<text x="184.1" y="220.5">PD4</text>
<text x="302.9" y="216.5">5V</text>
<text x="331.5" y="216.5">3V3</text>
<text x="359.4" y="216.5">3V3</text>
<text x="154.7" y="223">PA3</text>
<text x="154.7" y="225.6">PA2</text>
<text x="184.1" y="223">PD3</text>
<text x="184.1" y="225.6">PD2</text>
<text x="154.7" y="228.1">PA1</text>
<text x="154.7" y="230.7">PA0</text>
<text x="184.1" y="228.1">PD1</text>
<text x="184.1" y="230.7">PD0</text>
<text x="307" y="228.1">C6</text>
<text x="307.4" y="230.8">100n</text>
<text x="336.2" y="228.1">C7</text>
<text x="336.6" y="230.8">100n</text>
<text x="154.7" y="237">PB7</text>
<text x="154.7" y="239.6">PB6</text>
<text x="184.1" y="239.6">PC1</text>
<text x="184.1" y="237">PC0</text>
<text x="154.7" y="242.1">PB5</text>
<text x="154.7" y="244.6">PB4</text>
<text x="184.1" y="244.6">PC3</text>
<text x="184.1" y="242.1">PC2</text>
<text x="154.7" y="247.2">PB3</text>
<text x="154.7" y="249.7">PB2</text>
<text x="184.1" y="249.7">PC5</text>
<text x="184.1" y="247.2">PC4</text>
<text x="154.7" y="252.3">PB1</text>
<text x="154.7" y="254.8">PB0</text>
<text x="172.2" y="256.8" transform="rotate(-90 172.2 256.8)">VSS</text>
<text x="184.1" y="254.8">PC7</text>
<text x="184.1" y="252.3">PC6</text>
</g>
<g font-size="2.1" fill="#840000">
<text x="171.2" y="168.9" transform="rotate(-90 171.2 168.9)">10</text>
<text x="191.9" y="173.8">16</text>
<text x="148.7" y="175">18</text>
<text x="191.9" y="177.6">17</text>
<text x="148.7" y="183.9">15</text>
<text x="149.3" y="181.4">6</text>
<text x="148.7" y="191.6">23</text>
<text x="149.3" y="189">1</text>
<text x="191.9" y="186.5">19</text>
<text x="192.4" y="191.6">7</text>
<text x="192.4" y="189">8</text>
<text x="148.7" y="196.6">22</text>
<text x="149.3" y="194.1">2</text>
<text x="191.9" y="196.6">20</text>
<text x="191.9" y="194.1">40</text>
<text x="191.9" y="199.2">21</text>
<text x="191.9" y="201.7">51</text>
<text x="148.7" y="204.3">50</text>
<text x="148.7" y="206.8">52</text>
<text x="148.7" y="211.9">24</text>
<text x="148.7" y="214.4">25</text>
<text x="192.4" y="211.9">3</text>
<text x="192.4" y="214.4">4</text>
<text x="148.7" y="217">26</text>
<text x="148.7" y="219.5">27</text>
<text x="192.4" y="217">5</text>
<text x="192.4" y="219.5">9</text>
<text x="148.7" y="222">28</text>
<text x="148.7" y="224.6">29</text>
<text x="148.7" y="227.1">30</text>
<text x="191.9" y="222">11</text>
<text x="191.9" y="224.6">12</text>
<text x="191.9" y="227.1">13</text>
<text x="148.7" y="229.7">31</text>
<text x="191.9" y="229.7">14</text>
<text x="148.7" y="236">32</text>
<text x="148.7" y="238.5">33</text>
<text x="191.9" y="238.5">48</text>
<text x="191.9" y="236">49</text>
<text x="148.7" y="241.1">34</text>
<text x="148.7" y="243.6">35</text>
<text x="191.9" y="243.6">46</text>
<text x="191.9" y="241.1">47</text>
<text x="148.7" y="246.2">36</text>
<text x="148.7" y="248.7">37</text>
<text x="148.7" y="251.2">38</text>
<text x="191.9" y="251.2">43</text>
<text x="191.9" y="248.7">44</text>
<text x="191.9" y="246.2">45</text>
<text x="148.7" y="253.8">39</text>
<text x="191.9" y="253.8">42</text>
<text x="171.2" y="262.8" transform="rotate(-90 171.2 262.8)">41</text>
<text x="301" y="261.8">Author: Tomas Kovacik</text>
<text x="301" y="264.8">Standalone version</text>
<text x="301" y="273.5">File: audi_concert1_chorus1_volume_fix.kicad_sch</text>
<text x="301" y="270.8">Sheet: /</text>
<text x="301" y="280.9">Size: A3</text>
<text x="323" y="280.9">Date: 2018-09-21</text>
<text x="386" y="280.9">Rev: 4.0</text>
<text x="301" y="283.7">KiCad E.D.A. kicad 5.99.0-unknown-6083c0888ubuntu18.04.1</text>
<text x="386" y="283.7">Id: 1/1</text>
</g>
<g font-size="1.8" fill="#840000">
<text x="35" y="11.7">1</text>
<text x="85" y="11.7">2</text>
<text x="135" y="11.7">3</text>
<text x="185" y="11.7">4</text>
<text x="235" y="11.7">5</text>
<text x="285" y="11.7">6</text>
<text x="335" y="11.7">7</text>
<text x="385" y="11.7">8</text>
<text x="336.3" y="29.7" transform="rotate(-90 336.3 29.7)">3</text>
<text x="10.3" y="35.7">A</text>
<text x="368.6" y="34.8" transform="rotate(-90 368.6 34.8)">3</text>
<text x="408.3" y="35.7">A</text>
<text x="206.8" y="41.7" transform="rotate(-90 206.8 41.7)">24</text>
<text x="209.3" y="41.7" transform="rotate(-90 209.3 41.7)">36</text>
<text x="211.8" y="41.7" transform="rotate(-90 211.8 41.7)">48</text>
<text x="214.4" y="41.2" transform="rotate(-90 214.4 41.2)">9</text>
<text x="344.9" y="37.9">2</text>
<text x="369.1" y="39.7">2</text>
<text x="385.1" y="36.1" transform="rotate(-90 385.1 36.1)">3</text>
<text x="385.6" y="40.9">2</text>
<text x="336.3" y="47.5" transform="rotate(-90 336.3 47.5)">1</text>
<text x="368.6" y="42.4" transform="rotate(-90 368.6 42.4)">1</text>
<text x="385.1" y="43.7" transform="rotate(-90 385.1 43.7)">1</text>
<text x="139.2" y="49.3">7</text>
<text x="138.7" y="54.4">44</text>
<text x="139.2" y="59.5">1</text>
<text x="139.2" y="64.6">5</text>
<text x="31.9" y="67.1">2</text>
<text x="139.2" y="67.1">6</text>
<text x="31.9" y="72.2">1</text>
<text x="139.2" y="72.2">2</text>
<text x="139.2" y="74.7">3</text>
<text x="139.2" y="77.3">4</text>
<text x="138.7" y="82.3">18</text>
<text x="283.5" y="82.3">10</text>
<text x="10.3" y="85.7">B</text>
<text x="131" y="87.1">1k</text>
<text x="138.7" y="84.9">19</text>
<text x="138.7" y="87.4">20</text>
<text x="138.7" y="90">39</text>
<text x="283.5" y="84.9">11</text>
<text x="283.5" y="87.4">12</text>
<text x="283.5" y="90">13</text>
<text x="408.3" y="85.7">B</text>
<text x="138.7" y="92.5">40</text>
<text x="138.7" y="95">41</text>
<text x="283.5" y="92.5">14</text>
<text x="283.5" y="95">15</text>
<text x="33.8" y="100.1">3</text>
<text x="33.8" y="96.3">4</text>
<text x="131.1" y="99.8">1k</text>
<text x="138.7" y="97.6">42</text>
<text x="138.7" y="100.1">43</text>
<text x="283.5" y="97.6">16</text>
<text x="283.5" y="100.1">17</text>
<text x="33.8" y="107.7">1</text>
<text x="33.8" y="103.9">2</text>
<text x="138.7" y="107.7">21</text>
<text x="138.7" y="102.7">45</text>
<text x="138.7" y="105.2">46</text>
<text x="283.5" y="102.7">29</text>
<text x="283.5" y="105.2">30</text>
<text x="283.5" y="107.7">31</text>
<text x="138.7" y="110.3">22</text>
<text x="138.7" y="112.8">25</text>
<text x="283.5" y="110.3">32</text>
<text x="283.5" y="112.8">33</text>
<text x="138.7" y="115.4">26</text>
<text x="138.7" y="117.9">27</text>
<text x="283.5" y="115.4">34</text>
<text x="283.5" y="117.9">37</text>
<text x="131.1" y="120.1">1k</text>
<text x="138.7" y="120.4">28</text>
<text x="283.5" y="120.4">38</text>
<text x="206.8" y="130.6" transform="rotate(-90 206.8 130.6)">23</text>
<text x="209.3" y="130.6" transform="rotate(-90 209.3 130.6)">35</text>
<text x="211.8" y="130.6" transform="rotate(-90 211.8 130.6)">47</text>
<text x="214.4" y="130.1" transform="rotate(-90 214.4 130.1)">8</text>
<text x="10.3" y="135.7">C</text>
<text x="366.8" y="137.1" transform="rotate(-90 366.8 137.1)">1</text>
<text x="408.3" y="135.7">C</text>
<text x="34.4" y="143.3">1</text>
<text x="34.4" y="140.8">2</text>
<text x="34.4" y="138.2">3</text>
<text x="362.1" y="139.5">4</text>
<text x="366.8" y="143.4" transform="rotate(-90 366.8 143.4)">3</text>
<text x="371" y="139.5">2</text>
<text x="10.3" y="185.7">D</text>
<text x="408.3" y="185.7">D</text>
<text x="311.9" y="220.8">3</text>
<text x="324.6" y="220.8">2</text>
<text x="318.5" y="227.9" transform="rotate(-90 318.5 227.9)">1</text>
<text x="10.4" y="235.7">E</text>
<text x="408.4" y="235.7">E</text>
<text x="10.4" y="285.7">F</text>
<text x="35" y="286.7">1</text>
<text x="85" y="286.7">2</text>
<text x="135" y="286.7">3</text>
<text x="185" y="286.7">4</text>
<text x="235" y="286.7">5</text>
<text x="285" y="286.7">6</text>
<text x="335" y="286.7">7</text>
<text x="385" y="286.7">8</text>
<text x="408.4" y="285.7">F</text>
</g>
<g font-size="1.8">
<text x="51.1" y="21.1">TX</text>
<text x="50.9" y="24.9">RX</text>
<text x="47.3" y="32.5">SWDIO</text>
<text x="45.6" y="36.3">SWDCLK</text>
<text x="105.4" y="36.3">RESET_KA</text>
<text x="352.2" y="37.6">RESET</text>
<text x="371.1" y="37.6">BOOT1</text>
<text x="387.6" y="38.9">BOOT0</text>
<text x="113" y="49">RESET</text>
<text x="113" y="54.1">BOOT0</text>
<text x="113" y="64.3">OSCIN</text>
<text x="36.5" y="66.8">SDA_TO_TDA</text>
<text x="36.7" y="71.9">SCL_TO_TDA</text>
<text x="113" y="66.8">OSCOUT</text>
<text x="114.3" y="74.4">OSC32IN</text>
<text x="114.3" y="77">OSC32OUT</text>
<text x="304.9" y="82">GALA</text>
<text x="104.3" y="84.6">STATUS_TO_PANEL</text>
<text x="105.4" y="89.7">CLOCK_FROM_MCU</text>
<text x="107.9" y="87.1">BOOT1</text>
<text x="288.8" y="89.7">#STATUS_FROM_MCU</text>
<text x="105.4" y="92.2">DATA_FROM_MCU</text>
<text x="288.8" y="92.2">#STATUS_FROM_MCU</text>
<text x="67.6" y="99.8">USB+</text>
<text x="107.9" y="97.3">SCL_FROM_MOTO</text>
<text x="107.9" y="99.8">SDA_FROM_MOTO</text>
<text x="376" y="96">OSC32IN</text>
<text x="68.1" y="103.6">USB-</text>
<text x="107.9" y="102.4">RESET_KA</text>
<text x="116.8" y="107.4">SCL_TO_TDA</text>
<text x="289.4" y="102.4">#STATUS_TO_PANEL</text>
<text x="296" y="107.4">RX</text>
<text x="296.2" y="104.9">TX</text>
<text x="116.3" y="112.5">#STATUS_TO_PANEL</text>
<text x="116.8" y="110">SDA_TO_TDA</text>
<text x="293.7" y="112.5">USB+</text>
<text x="294.1" y="110">USB-</text>
<text x="374" y="110">OSC32OUT</text>
<text x="107.9" y="115.1">CLOCK_TO_PANEL</text>
<text x="107.9" y="117.6">DATA_TO_PANEL</text>
<text x="290.7" y="117.6">SWDCLK</text>
<text x="292.5" y="115.1">SWDIO</text>
<text x="37.9" y="137.9">CLOCK_TO_PANEL</text>
<text x="379.2" y="132.8">OSCIN</text>
<text x="37.1" y="140.5">STATUS_TO_PANEL</text>
<text x="39.3" y="143">DATA_TO_PANEL</text>
<text x="248.9" y="140.5">STATUS_FROM_MCU</text>
<text x="377.2" y="146.8">OSCOUT</text>
<text x="132.1" y="174.8">RESET_MOTO</text>
<text x="130.8" y="191.3">GALA</text>
<text x="130.8" y="214.1">SDA_FROM_MOTO</text>
<text x="130.8" y="211.6">SCL_FROM_MOTO</text>
<text x="127" y="224.3">CLOCK_FROM_MCU</text>
<text x="127" y="226.8">DATA_FROM_MCU</text>
<text x="127" y="229.4">STATUS_FROM_MCU</text>
<text x="127" y="238.3">RESET_KA</text>
</g>
<g font-size="1.8" fill="#008484">
<text x="124.1" y="37.4">R20</text>
<text x="128.6" y="38.7">1k</text>
<text x="262.1" y="40.1">STM32F103C8Tx</text>
<text x="270.3" y="37.3">U3</text>
<text x="324.8" y="40">MAX809</text>
<text x="329.5" y="37.7">U4</text>
<text x="336" y="38.8">RESET</text>
<text x="337.2" y="36.5" transform="rotate(-90 337.2 36.5)">VCC</text>
<text x="207.6" y="46.7" transform="rotate(-90 207.6 46.7)">VDD</text>
<text x="210.2" y="46.7" transform="rotate(-90 210.2 46.7)">VDD</text>
<text x="212.7" y="46.7" transform="rotate(-90 212.7 46.7)">VDD</text>
<text x="215.3" y="48" transform="rotate(-90 215.3 48)">VDDA</text>
<text x="337.2" y="43.5" transform="rotate(-90 337.2 43.5)">GND</text>
<text x="362.4" y="42.5">JP2</text>
<text x="377.6" y="43.8">JP1</text>
<text x="38.5" y="50.9">GND</text>
<text x="142" y="50.2">NRST</text>
<text x="365.2" y="50.9">GND</text>
<text x="381.7" y="52.1">GND</text>
<text x="128.4" y="55.4">R8</text>
<text x="133.5" y="56.6">1K</text>
<text x="142" y="55.3">BOOT0</text>
<text x="334.7" y="57.2">GND</text>
<text x="142" y="60.4">VBAT</text>
<text x="142" y="65.4">PD0/RCC_OSC_IN</text>
<text x="142" y="68">PD1/RCC_OSC_OUT</text>
<text x="142" y="73.1">PC13/RTC_OUT/RTC_TAMPER</text>
<text x="142" y="75.6">PC14/RCC_OSC32_IN</text>
<text x="142" y="83.2">PB0/ADC1_IN8/ADC2_IN8/TIM1_CH2N/TIM3_CH3</text>
<text x="142" y="78.1">PC15/ADC1_EXTI15/ADC2_EXTI15/RCC_OSC32_OUT</text>
<text x="220.1" y="83.2">ADC1_IN0/ADC2_IN0/SYS_WKUP/TIM2_CH1/TIM2_ETR/USART2_CTS/PA0</text>
<text x="297.3" y="78">R1</text>
<text x="297.5" y="80.3">1k</text>
<text x="64.1" y="89.1" transform="rotate(-90 64.1 89.1)">1k5</text>
<text x="126.5" y="85.8">R17</text>
<text x="127.1" y="88.4">R3</text>
<text x="132.2" y="89.6">1K</text>
<text x="142" y="85.8">PB1/ADC1_IN9/ADC2_IN9/TIM1_CH3N/TIM3_CH4</text>
<text x="142" y="88.3">PB2/BOOT1</text>
<text x="239.5" y="85.8">ADC1_IN1/ADC2_IN1/TIM2_CH2/USART2_RTS/PA1</text>
<text x="240.8" y="88.3">ADC1_IN2/ADC2_IN2/TIM2_CH3/USART2_TX/PA2</text>
<text x="62.8" y="94.4" transform="rotate(-90 62.8 94.4)">R14</text>
<text x="126.6" y="95.9">R21</text>
<text x="127.1" y="93.3">R5</text>
<text x="127.1" y="90.9">R4</text>
<text x="131.1" y="94.6">1k</text>
<text x="131.1" y="92.2">1k</text>
<text x="142" y="90.8">PB3/SPI1_SCK/SYS_JTDO-TRACESWO/TIM2_CH2</text>
<text x="142" y="93.4">PB4/SPI1_MISO/SYS_NJTRST/TIM3_CH1</text>
<text x="142" y="95.9">PB5/I2C1_SMBA/SPI1_MOSI/TIM3_CH2</text>
<text x="240.6" y="93.4">ADC1_IN4/ADC2_IN4/SPI1_NSS/USART2_CK/PA4</text>
<text x="240.6" y="90.8">ADC1_IN3/ADC2_IN3/TIM2_CH4/USART2_RX/PA3</text>
<text x="251.6" y="95.9">ADC1_IN5/ADC2_IN5/SPI1_SCK/PA5</text>
<text x="53" y="101.1">R12</text>
<text x="127.1" y="98.5">R6</text>
<text x="127.1" y="100.9">R7</text>
<text x="130.6" y="97.1">10k</text>
<text x="142" y="98.5">PB6/I2C1_SCL/TIM4_CH1/USART1_TX</text>
<text x="142" y="101">PB7/I2C1_SDA/TIM4_CH2/USART1_RX</text>
<text x="231.5" y="101">ADC1_IN7/ADC2_IN7/SPI1_MOSI/TIM1_CH1N/TIM3_CH2/PA7</text>
<text x="232" y="98.5">ADC1_IN6/ADC2_IN6/SPI1_MISO/TIM1_BKIN/TIM3_CH1/PA6</text>
<text x="53" y="104.7">R13</text>
<text x="57.4" y="106">20</text>
<text x="57.4" y="102.3">20</text>
<text x="126.6" y="103.5">R19</text>
<text x="131.1" y="104.7">1k</text>
<text x="131.1" y="102.2">1k</text>
<text x="142" y="103.5">PB8/CAN_RX/I2C1_SCL/TIM4_CH3</text>
<text x="142" y="106.1">PB9/CAN_TX/I2C1_SDA/TIM4_CH4</text>
<text x="249.2" y="103.5">RCC_MCO/TIM1_CH1/USART1_CK/PA8</text>
<text x="258.9" y="106.1">TIM1_CH2/USART1_TX/PA9</text>
<text x="372" y="102.4">Y1</text>
<text x="372.7" y="104.8">32.768kHz</text>
<text x="142" y="108.6">PB10/I2C2_SCL/TIM2_CH3/USART3_TX</text>
<text x="142" y="111.2">PB11/ADC1_EXTI11/ADC2_EXTI11/I2C2_SDA/TIM2_CH4/USART3_RX</text>
<text x="142" y="113.7">PB12/I2C2_SMBA/SPI2_NSS/TIM1_BKIN/USART3_CK</text>
<text x="216.5" y="111.2">ADC1_EXTI11/ADC2_EXTI11/CAN_RX/TIM1_CH4/USART1_CTS/USB_DM/PA11</text>
<text x="241.4" y="113.7">CAN_TX/TIM1_ETR/USART1_RTS/USB_DP/PA12</text>
<text x="257.7" y="108.6">TIM1_CH3/USART1_RX/PA10</text>
<text x="126.6" y="118.9">R16</text>
<text x="126.6" y="116.3">R15</text>
<text x="131.1" y="117.6">1k</text>
<text x="142" y="116.2">PB13/SPI2_SCK/TIM1_CH1N/USART3_CTS</text>
<text x="142" y="118.8">PB14/SPI2_MISO/TIM1_CH2N/USART3_RTS</text>
<text x="261.1" y="118.8">SYS_JTCK-SWCLK/PA14</text>
<text x="261.5" y="116.2">SYS_JTMS-SWDIO/PA13</text>
<text x="330.9" y="118.2">GND</text>
<text x="40.1" y="120.7">GND</text>
<text x="126.6" y="121.3">R22</text>
<text x="130.6" y="122.5">10k</text>
<text x="142" y="121.3">PB15/ADC1_EXTI15/ADC2_EXTI15/SPI2_MOSI/TIM1_CH3N</text>
<text x="217.5" y="121.3">ADC1_EXTI15/ADC2_EXTI15/SPI1_NSS/SYS_JTDI/TIM2_CH1/TIM2_ETR/PA15</text>
<text x="135.3" y="128.2" transform="rotate(-90 135.3 128.2)">R9</text>
<text x="137.7" y="128.7" transform="rotate(-90 137.7 128.7)">R10</text>
<text x="207.6" y="127.3" transform="rotate(-90 207.6 127.3)">VSS</text>
<text x="210.2" y="127.3" transform="rotate(-90 210.2 127.3)">VSS</text>
<text x="212.7" y="127.3" transform="rotate(-90 212.7 127.3)">VSS</text>
<text x="215.3" y="127.3" transform="rotate(-90 215.3 127.3)">VSSA</text>
<text x="136.6" y="133.6" transform="rotate(-90 136.6 133.6)">47k</text>
<text x="139" y="133.6" transform="rotate(-90 139 133.6)">47k</text>
<text x="270.2" y="136.5">R11</text>
<text x="270.8" y="138.8">1k</text>
<text x="355" y="142.6" transform="rotate(-90 355 142.6)">R18</text>
<text x="355" y="138.4" transform="rotate(-90 355 138.4)">1M</text>
<text x="376.1" y="139.2">Y2</text>
<text x="376.2" y="141.7">8MHz</text>
<text x="207.7" y="144.8">GND</text>
<text x="332.2" y="155">GND</text>
<text x="369" y="155">GND</text>
<text x="317.6" y="215.6">U2</text>
<text x="313.9" y="221.7">VI</text>
<text x="314.3" y="217.9">AP1117-33</text>
<text x="321" y="221.7">VO</text>
<text x="319.4" y="225.8" transform="rotate(-90 319.4 225.8)">GND</text>
<text x="363.9" y="224.4">D1</text>
<text x="363.9" y="226.7">red</text>
<text x="348.6" y="228.2">C8</text>
<text x="349.4" y="230.5">10u/16V</text>
<text x="363.8" y="232.3" transform="rotate(-90 363.8 232.3)">R2</text>
<text x="363.8" y="238.5" transform="rotate(-90 363.8 238.5)">1k</text>
<text x="301.7" y="241.4">GND</text>
<text x="316.9" y="241.4">GND</text>
<text x="330.9" y="241.4">GND</text>
<text x="343.6" y="241.4">GND</text>
<text x="358.8" y="245.2">GND</text>
<text x="169.6" y="274.4">GND</text>
</g>
<g font-size="1.8" fill="#0000c2">
<text x="97.4" y="113">*</text>
<text x="53.9" y="132.8">*</text>
<text x="25.4" y="148.6">* not implemented yet in code,</text>
<text x="25.4" y="150.6">will be used to write own text on display...</text>
</g>
<g font-size="1.4" fill="#840000">
<text x="36.4" y="21.4">6</text>
<text x="36.4" y="29">4</text>
<text x="36.4" y="25.2">5</text>
<text x="36.4" y="32.8">3</text>
<text x="36.4" y="40.4">1</text>
<text x="36.4" y="36.6">2</text>
</g>
<text font-size="1.1" fill="#008484" x="126.5" y="61.4" transform="rotate(-90 126.5 61.4)">+BATT</text>
</svg>
